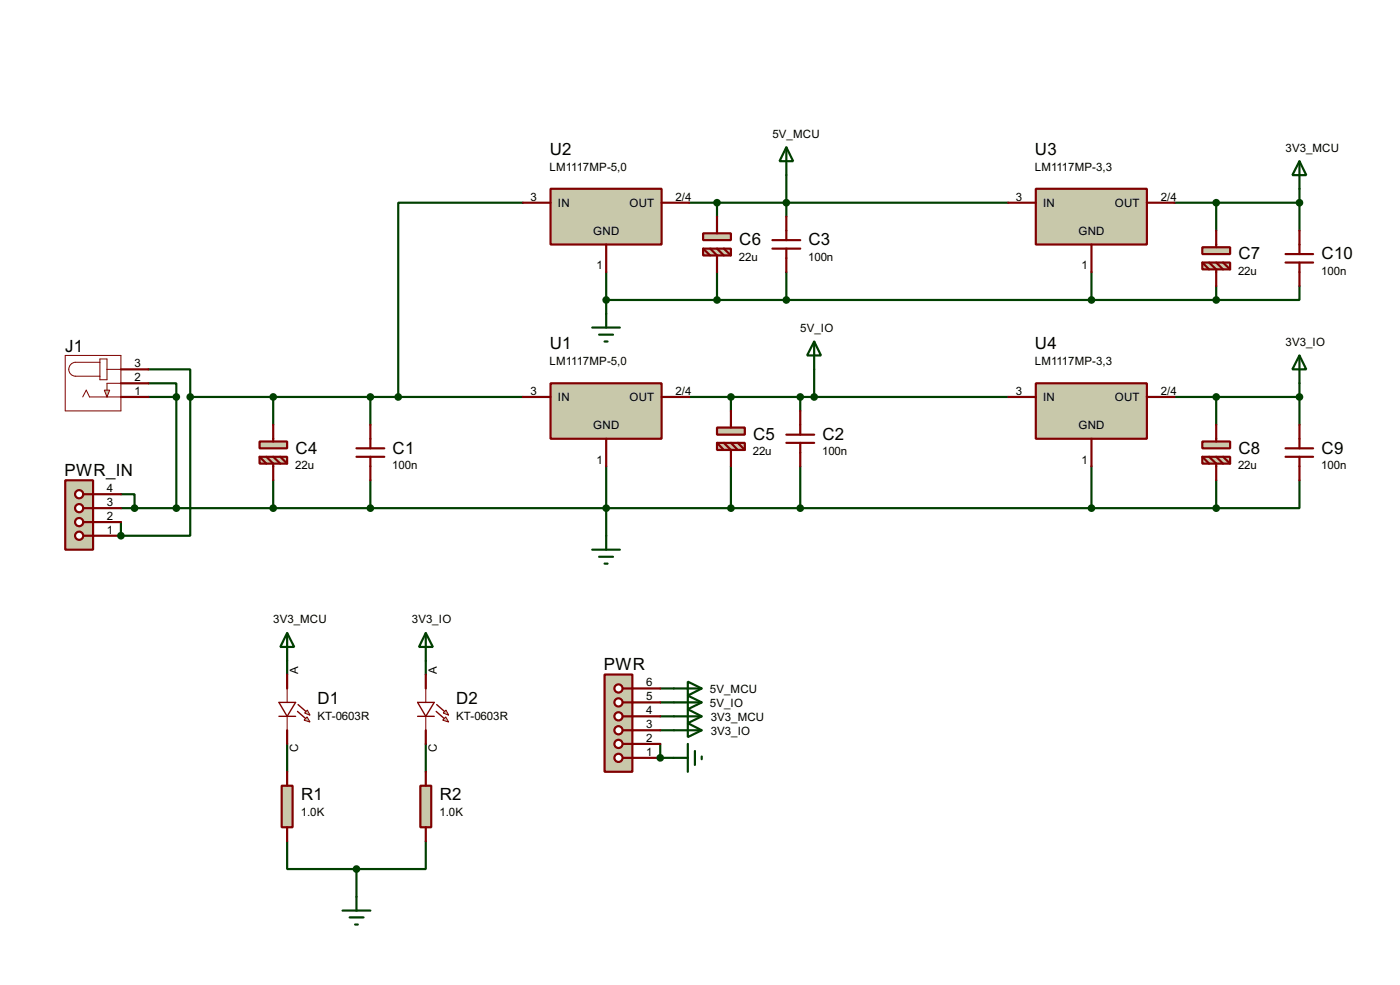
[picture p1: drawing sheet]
<svg xmlns="http://www.w3.org/2000/svg" width="256mm" height="180mm" viewBox="0 0 256 180" stroke-linecap="round" stroke-linejoin="round" font-family="sans-serif">
<path d="M22.2 90.5h2.5v2.5h-2.5M22.2 95.6v2.5" fill="none" stroke="#004000" stroke-width=".4"/>
<circle cx="22.2" cy="98.1" r=".2" fill="#004000"/>
<g fill="none" stroke="#004000" stroke-width=".4">
<path d="M95.8 37.1h-22.8v35.6M126.3 37.1h58.4M131.4 37.1v2.6M144.1 32.1v7.6M215.2 37.1h22.9M222.8 37.1v5.1M238.1 34.6v7.6M111.1 49.8v7.7M111.1 54.9h111.7M131.4 49.8v5.1M144.1 49.8v5.1M200 49.8v5.1"/>
<path d="M222.8 52.4v2.5M238.1 52.4v2.5h-15.3M27.2 70.2h5.1v2.5M27.2 67.6h7.7v5.1M27.2 72.7h5.1M32.3 72.7v20.3M34.9 72.7v25.4h-12.7M34.9 72.7h60.9M50.1 72.7v5.1M67.9 72.7v5.1M126.3 72.7h58.4M133.9 72.7v2.5"/>
<path d="M146.6 72.7v2.5M149.2 67.6v5.1M215.2 72.7h22.9M222.8 72.7v5.1M238.1 70.2v7.6M24.7 93h198.1M50.1 87.9v5.1M67.9 87.9v5.1M111.1 85.4v12.7M133.9 85.4v7.6M146.6 85.4v7.6M200 85.4v7.6"/>
<path d="M222.8 87.9v5.1M238.1 87.9v5.1h-15.3M52.6 121v2.5M52.6 136.2v5.1M78 121v2.5M78 136.2v5.1M121 133.7h2.5M121 131.1h2.5M121 128.6h2.5M121 126h2.5M121 136.2v2.5M52.6 154v5.1h12.7"/>
<path d="M65.3 159.1v5M78 154v5.1h-12.7"/>
</g>
<circle cx="121" cy="138.7" r=".2" fill="#004000"/>
<path d="M121 138.7h2.5" fill="none" stroke="#004000" stroke-width=".4"/>
<path d="M18.3 66.3h-4.4a1.28 1.28 0 0 0-1.3 1.3 1.28 1.28 0 0 0 1.3 1.3h4.4M18.3 65.7h1.3v3.8h-1.3zM19.6 70.2v2.5h-3.2l-.6-1.3-.6 1.3" fill="none" stroke="#800000" stroke-width=".18"/>
<path d="M19.1 71.4h1l-.5 1.3z" fill="#c8c8aa" stroke="#800000" stroke-width=".18"/>
<path d="M12 65.1h10.2v10.1h-10.2zM19.6 67.6h2.6M19.6 70.2h2.6M19.6 72.7h2.6" fill="none" stroke="#800000" stroke-width=".18"/>
<path d="M22.2 67.6h5M22.2 70.2h5M22.2 72.7h5" fill="none" stroke="#800000" stroke-width=".4"/>
<path d="M12 87.9h5.1v12.7h-5.1z" fill="#c8c8aa" stroke="#800000" stroke-width=".4"/>
<path d="M15.3 98.1h1.8" fill="none" stroke="#800000" stroke-width=".4"/>
<circle cx="14.5" cy="95.6" r=".75" fill="#feffff" stroke="#800000" stroke-width=".4"/>
<path d="M15.3 95.6h1.8" fill="none" stroke="#800000" stroke-width=".4"/>
<circle cx="14.5" cy="93" r=".75" fill="#feffff" stroke="#800000" stroke-width=".4"/>
<path d="M15.3 93h1.8" fill="none" stroke="#800000" stroke-width=".4"/>
<circle cx="14.5" cy="90.5" r=".75" fill="#feffff" stroke="#800000" stroke-width=".4"/>
<path d="M15.3 90.5h1.8" fill="none" stroke="#800000" stroke-width=".4"/>
<circle cx="14.5" cy="98.1" r=".75" fill="#feffff" stroke="#800000" stroke-width=".4"/>
<path d="M17.1 98.1h5.1M17.1 95.6h5.1M17.1 93h5.1M17.1 90.5h5.1" fill="none" stroke="#800000" stroke-width=".4"/>
<g fill="#004000" stroke="#004000" stroke-width=".4">
<circle cx="24.6" cy="93" r=".5"/>
<circle cx="22.1" cy="98.1" r=".5"/>
<circle cx="32.3" cy="72.7" r=".5"/>
</g>
<path d="M100.9 70.2h20.3v10.1h-20.3z" fill="#c8c8aa" stroke="#800000" stroke-width=".4"/>
<path d="M95.8 72.7h5.1M121.2 72.7h5.1M111.1 80.3v5.1" fill="none" stroke="#800000" stroke-width=".4"/>
<g fill="#004000" stroke="#004000" stroke-width=".4">
<circle cx="34.8" cy="72.7" r=".5"/>
<circle cx="32.3" cy="93" r=".5"/>
</g>
<path d="M100.9 34.6h20.3v10.2h-20.3z" fill="#c8c8aa" stroke="#800000" stroke-width=".4"/>
<g fill="none" stroke="#800000" stroke-width=".4">
<path d="M95.8 37.1h5.1M121.2 37.1h5.1M144.1 39.7v4.3M111.1 44.8v5M141.5 44h5.1M141.5 45.5h5.1M144.1 45.5v4.3M67.9 77.8v4.3M144.1 79.6h5.1M146.6 75.2v4.4M65.3 82.1h5.1M65.3 83.6h5.1"/>
<path d="M67.9 83.6v4.3M144.1 81.1h5.1M146.6 81.1v4.3"/>
</g>
<g fill="#004000" stroke="#004000" stroke-width=".4">
<circle cx="72.9" cy="72.7" r=".5"/>
<circle cx="111" cy="93" r=".5"/>
<circle cx="67.8" cy="72.7" r=".5"/>
<circle cx="67.8" cy="93" r=".5"/>
</g>
<path d="M108.5 60h5.1M111.1 57.5v2.5M109.8 61.3h2.5M110.8 62.5h.5M111.1 98.1v2.5M108.5 100.6h5.1M109.8 101.9h2.5M110.8 103.2h.5" fill="none" stroke="#004000" stroke-width=".4"/>
<g fill="#c8c8aa" stroke="#800000" stroke-width=".4">
<path d="M47.6 80.8h5v1.3h-5z"/>
<path d="M47.6 83.6h5v1.3h-5z"/>
</g>
<path d="M50.1 77.8v3M47.6 83.6l1.2 1.3M48.8 83.6l1.3 1.3v3M50.1 83.6l1.3 1.3M51.4 83.6l1.2 1.3" fill="none" stroke="#800000" stroke-width=".4"/>
<g fill="#004000" stroke="#004000" stroke-width=".4">
<circle cx="50" cy="93" r=".5"/>
<circle cx="50" cy="72.7" r=".5"/>
</g>
<g fill="#c8c8aa" stroke="#800000" stroke-width=".4">
<path d="M131.4 78.3h5.1v1.3h-5.1z"/>
<path d="M131.4 81.1h5.1v1.3h-5.1z"/>
</g>
<path d="M133.9 75.2v3.1M131.4 81.1l1.2 1.3M132.6 81.1l1.3 1.3v3M133.9 81.1l1.3 1.3M135.2 81.1l1.3 1.3" fill="none" stroke="#800000" stroke-width=".4"/>
<g fill="#004000" stroke="#004000" stroke-width=".4">
<circle cx="133.9" cy="72.7" r=".5"/>
<circle cx="133.9" cy="93" r=".5"/>
</g>
<g fill="#c8c8aa" stroke="#800000" stroke-width=".4">
<path d="M128.8 42.7h5.1v1.3h-5.1z"/>
<path d="M128.8 45.5h5.1v1.3h-5.1z"/>
</g>
<path d="M131.4 39.7v3M128.8 45.5l1.3 1.3M130.1 45.5l1.3 1.3v3M131.4 45.5l1.2 1.3M132.6 45.5l1.3 1.3" fill="none" stroke="#800000" stroke-width=".4"/>
<g fill="#004000" stroke="#004000" stroke-width=".4">
<circle cx="131.3" cy="37.1" r=".5"/>
<circle cx="144" cy="37.1" r=".5"/>
<circle cx="146.6" cy="72.7" r=".5"/>
</g>
<path d="M144.1 27l1.2 2.5h-2.5zM144.1 27v5.1M149.2 62.5l1.2 2.6h-2.5zM149.2 62.5v5.1" fill="none" stroke="#004000" stroke-width=".4"/>
<path d="M189.8 34.6h20.3v10.2h-20.3z" fill="#c8c8aa" stroke="#800000" stroke-width=".4"/>
<path d="M184.7 37.1h5.1M210.1 37.1h5.1M200 44.8v5" fill="none" stroke="#800000" stroke-width=".4"/>
<path d="M189.8 70.2h20.3v10.1h-20.3z" fill="#c8c8aa" stroke="#800000" stroke-width=".4"/>
<path d="M184.7 72.7h5.1M210.1 72.7h5.1M200 80.3v5.1" fill="none" stroke="#800000" stroke-width=".4"/>
<g fill="#004000" stroke="#004000" stroke-width=".4">
<circle cx="149.1" cy="72.7" r=".5"/>
<circle cx="146.6" cy="93" r=".5"/>
</g>
<g fill="#c8c8aa" stroke="#800000" stroke-width=".4">
<path d="M220.3 45.3h5.1v1.2h-5.1z"/>
<path d="M220.3 48.1h5.1v1.2h-5.1z"/>
</g>
<path d="M220.3 48.1l1.2 1.2M221.5 48.1l1.3 1.2v3.1M222.8 42.2v3.1M222.8 48.1l1.3 1.2M224.1 48.1l1.3 1.2" fill="none" stroke="#800000" stroke-width=".4"/>
<circle cx="199.9" cy="54.9" r=".5" fill="#004000" stroke="#004000" stroke-width=".4"/>
<g fill="#c8c8aa" stroke="#800000" stroke-width=".4">
<path d="M220.3 80.8h5.1v1.3h-5.1z"/>
<path d="M220.3 83.6h5.1v1.3h-5.1z"/>
</g>
<g fill="none" stroke="#800000" stroke-width=".4">
<path d="M235.5 48.1h5.1M235.5 46.5h5.1M238.1 42.2v4.3M238.1 48.1v4.3M222.8 77.8v3M238.1 77.8v4.3M220.3 83.6l1.2 1.3M221.5 83.6l1.3 1.3v3M222.8 83.6l1.3 1.3M224.1 83.6l1.3 1.3M235.5 83.6h5.1M235.5 82.1h5.1"/>
<path d="M238.1 83.6v4.3"/>
</g>
<g fill="#004000" stroke="#004000" stroke-width=".4">
<circle cx="199.9" cy="93" r=".5"/>
<circle cx="222.8" cy="37.1" r=".5"/>
<circle cx="222.8" cy="54.9" r=".5"/>
<circle cx="222.8" cy="93" r=".5"/>
<circle cx="222.8" cy="72.7" r=".5"/>
<circle cx="238" cy="37.1" r=".5"/>
<circle cx="238" cy="72.7" r=".5"/>
</g>
<path d="M238.1 29.5l1.2 2.6h-2.5zM238.1 29.5v5.1M238.1 65.1l1.2 2.5h-2.5zM238.1 65.1v5.1M52.6 115.9l1.3 2.5h-2.5zM52.6 115.9v5.1M78 115.9l1.3 2.5h-2.5zM78 115.9v5.1" fill="none" stroke="#004000" stroke-width=".4"/>
<path d="M51.1 128.6h3.1l-1.6 2.5zM51.1 131.1h3.1M54.5 130.2l2.1 1.8M54.6 129l2.1 1.8" fill="none" stroke="#800000" stroke-width=".25"/>
<path d="M52.6 126v2.6M52.6 131.1v2.6" fill="none" stroke="#800000" stroke-width=".18"/>
<g fill="#c8c8aa" stroke="#800000" stroke-width=".18">
<path d="M56.3 130l.5 .9-1-.4z"/>
<path d="M56.3 131.2l.5 1-1.1-.4z"/>
</g>
<path d="M52.6 123.5v2.5M52.6 133.7v2.5" fill="none" stroke="#800000" stroke-width=".4"/>
<path d="M76.5 128.6h3.1l-1.6 2.5zM76.5 131.1h3.1M79.9 130.2l2.1 1.8M80 129l2.1 1.8" fill="none" stroke="#800000" stroke-width=".25"/>
<path d="M78 126v2.6M78 131.1v2.6" fill="none" stroke="#800000" stroke-width=".18"/>
<g fill="#c8c8aa" stroke="#800000" stroke-width=".18">
<path d="M81.7 130l.5 .9-1-.4z"/>
<path d="M81.7 131.2l.5 1-1.1-.4z"/>
</g>
<path d="M78 123.5v2.5M78 133.7v2.5" fill="none" stroke="#800000" stroke-width=".4"/>
<path d="M51.6 143.8h2v7.6h-2z" fill="#c8c8aa" stroke="#800000" stroke-width=".4"/>
<path d="M52.6 141.3v2.5M52.6 151.4v2.6" fill="none" stroke="#800000" stroke-width=".4"/>
<path d="M77 143.8h2v7.6h-2z" fill="#c8c8aa" stroke="#800000" stroke-width=".4"/>
<path d="M78 141.3v2.5M78 151.4v2.6" fill="none" stroke="#800000" stroke-width=".4"/>
<path d="M123.5 126h5.1M123.5 131.1h5.1M123.5 133.7h5.1M123.5 128.6h5.1M126 124.8l2.6 1.2-2.6 1.3zM126 129.8l2.6 1.3-2.6 1.3zM126 132.4l2.6 1.3-2.6 1.2zM126 127.3l2.6 1.3-2.6 1.2zM62.8 166.7h5.1M64.1 167.9h2.5M65.1 169.2h.5M65.3 164.1v2.6" fill="none" stroke="#004000" stroke-width=".4"/>
<g fill="#004000" stroke="#004000" stroke-width=".4">
<circle cx="65.3" cy="159.1" r=".5"/>
<circle cx="131.3" cy="54.9" r=".5"/>
<circle cx="111" cy="54.9" r=".5"/>
<circle cx="144" cy="54.9" r=".5"/>
</g>
<path d="M110.8 123.5h5.1v17.8h-5.1z" fill="#c8c8aa" stroke="#800000" stroke-width=".4"/>
<path d="M114.1 138.7h1.8" fill="none" stroke="#800000" stroke-width=".4"/>
<circle cx="113.3" cy="136.2" r=".75" fill="#feffff" stroke="#800000" stroke-width=".4"/>
<path d="M114.1 136.2h1.8" fill="none" stroke="#800000" stroke-width=".4"/>
<circle cx="113.3" cy="133.7" r=".75" fill="#feffff" stroke="#800000" stroke-width=".4"/>
<path d="M114.1 133.7h1.8" fill="none" stroke="#800000" stroke-width=".4"/>
<circle cx="113.3" cy="131.1" r=".75" fill="#feffff" stroke="#800000" stroke-width=".4"/>
<path d="M114.1 131.1h1.8" fill="none" stroke="#800000" stroke-width=".4"/>
<circle cx="113.3" cy="128.6" r=".75" fill="#feffff" stroke="#800000" stroke-width=".4"/>
<path d="M114.1 128.6h1.8" fill="none" stroke="#800000" stroke-width=".4"/>
<circle cx="113.3" cy="126" r=".75" fill="#feffff" stroke="#800000" stroke-width=".4"/>
<path d="M114.1 126h1.8" fill="none" stroke="#800000" stroke-width=".4"/>
<circle cx="113.3" cy="138.7" r=".75" fill="#feffff" stroke="#800000" stroke-width=".4"/>
<path d="M115.9 138.7h5.1M115.9 136.2h5.1M115.9 133.7h5.1M115.9 131.1h5.1M115.9 128.6h5.1M115.9 126h5.1" fill="none" stroke="#800000" stroke-width=".4"/>
<path d="M123.5 138.7h2.5M126 136.2v5.1M127.3 137.5v2.5M128.6 138.5v.5" fill="none" stroke="#004000" stroke-width=".4"/>
<circle cx="120.9" cy="138.7" r=".5" fill="#004000" stroke="#004000" stroke-width=".4"/>
<g font-size="3.5">
<text x="100.7" y="28.4">U2</text>
<text x="189.6" y="28.4">U3</text>
<text x="135.4" y="44.9">C6</text>
<text x="148.1" y="44.9">C3</text>
<text x="226.9" y="47.4">C7</text>
<text x="242.1" y="47.4">C10</text>
<text x="12" y="64.4">J1</text>
<text x="100.7" y="64">U1</text>
<text x="189.6" y="64">U4</text>
<text x="54.2" y="83">C4</text>
<text x="71.9" y="83">C1</text>
<text x="138" y="80.4">C5</text>
<text x="150.7" y="80.4">C2</text>
<text x="226.9" y="83">C8</text>
<text x="242.1" y="83">C9</text>
<text x="11.8" y="87.1">PWR_IN</text>
<text x="110.6" y="122.7">PWR</text>
<text x="58.2" y="128.9">D1</text>
<text x="83.6" y="128.9">D2</text>
<text x="55.2" y="146.5">R1</text>
<text x="80.6" y="146.5">R2</text>
</g>
<g font-size="2.4">
<text x="141.5" y="25.2">5V_MCU</text>
<text x="235.5" y="27.8">3V3_MCU</text>
<text x="100.7" y="31.3">LM1117MP-5,0</text>
<text x="189.6" y="31.3">LM1117MP-3,3</text>
<text x="97.2" y="36.7">3</text>
<text x="102.2" y="37.9">IN</text>
<text x="115.3" y="37.9">OUT</text>
<text x="123.8" y="36.7">2/4</text>
<text x="186.1" y="36.7">3</text>
<text x="191.1" y="37.9">IN</text>
<text x="204.2" y="37.9">OUT</text>
<text x="212.7" y="36.7">2/4</text>
<text x="108.7" y="43">GND</text>
<text x="135.4" y="47.8">22u</text>
<text x="148.1" y="47.8">100n</text>
<text x="197.6" y="43">GND</text>
<text x="109.3" y="49.3">1</text>
<text x="198.2" y="49.3">1</text>
<text x="226.8" y="50.4">22u</text>
<text x="242.1" y="50.4">100n</text>
<text x="146.6" y="60.7">5V_IO</text>
<text x="235.5" y="63.3">3V3_IO</text>
<text x="24.7" y="67.2">3</text>
<text x="24.7" y="69.8">2</text>
<text x="100.7" y="66.9">LM1117MP-5,0</text>
<text x="189.6" y="66.9">LM1117MP-3,3</text>
<text x="24.7" y="72.3">1</text>
<text x="97.2" y="72.3">3</text>
<text x="102.2" y="73.4">IN</text>
<text x="115.3" y="73.4">OUT</text>
<text x="123.8" y="72.3">2/4</text>
<text x="186.1" y="72.3">3</text>
<text x="191.1" y="73.4">IN</text>
<text x="204.2" y="73.4">OUT</text>
<text x="212.7" y="72.3">2/4</text>
<text x="108.7" y="78.6">GND</text>
<text x="137.9" y="83.4">22u</text>
<text x="150.6" y="83.4">100n</text>
<text x="197.6" y="78.6">GND</text>
<text x="54.1" y="85.9">22u</text>
<text x="71.9" y="85.9">100n</text>
<text x="109.3" y="84.9">1</text>
<text x="198.2" y="84.9">1</text>
<text x="226.8" y="85.9">22u</text>
<text x="242.1" y="85.9">100n</text>
<text x="19.6" y="95.2">2</text>
<text x="19.6" y="92.6">3</text>
<text x="19.6" y="90.1">4</text>
<text x="19.6" y="97.7">1</text>
<text x="50.1" y="114.1">3V3_MCU</text>
<text x="75.5" y="114.1">3V3_IO</text>
<text x="54.6" y="123.4" transform="rotate(-90 54.6 123.4)">A</text>
<text x="80" y="123.4" transform="rotate(-90 80 123.4)">A</text>
<text x="118.4" y="125.6">6</text>
<text x="58.1" y="131.8">KT-0603R</text>
<text x="83.5" y="131.8">KT-0603R</text>
<text x="118.4" y="130.7">4</text>
<text x="118.4" y="128.2">5</text>
<text x="130.1" y="126.8">5V_MCU</text>
<text x="130.1" y="129.4">5V_IO</text>
<text x="130.2" y="131.9">3V3_MCU</text>
<text x="54.6" y="137.7" transform="rotate(-90 54.6 137.7)">C</text>
<text x="80" y="137.7" transform="rotate(-90 80 137.7)">C</text>
<text x="118.4" y="135.8">2</text>
<text x="118.4" y="133.3">3</text>
<text x="130.2" y="134.5">3V3_IO</text>
<text x="118.4" y="138.3">1</text>
<text x="55.1" y="149.4">1.0K</text>
<text x="80.5" y="149.4">1.0K</text>
</g>
</svg>
